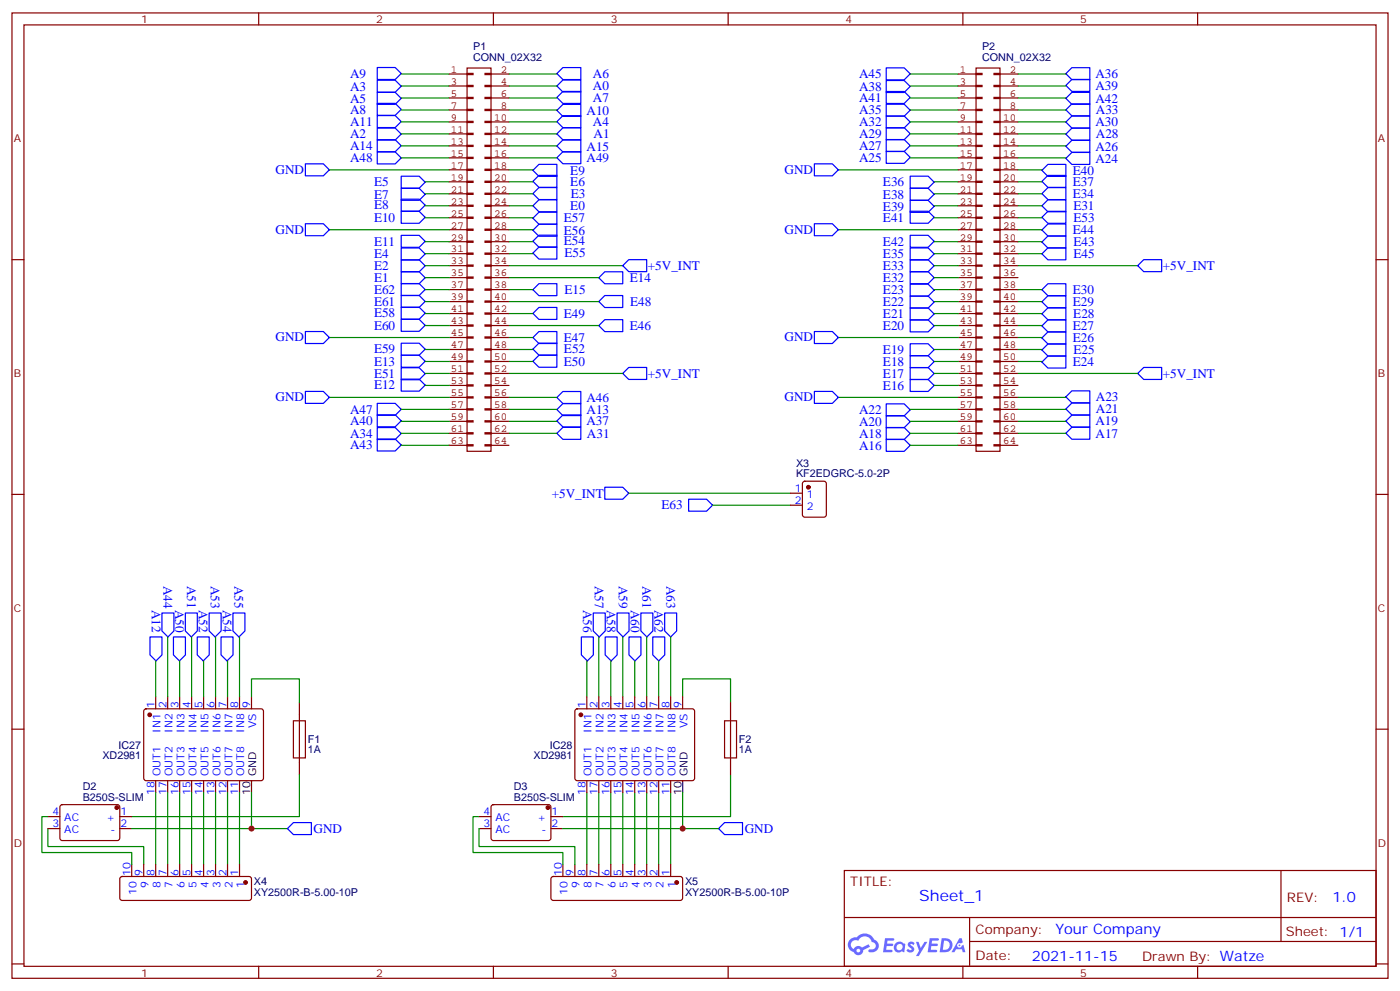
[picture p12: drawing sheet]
<svg xmlns="http://www.w3.org/2000/svg" width="412mm" height="292mm" viewBox="0 0 412 292" stroke-linecap="round" stroke-linejoin="round" font-family="sans-serif">
<g fill="none" stroke="#870000" stroke-width=".35">
<path d="M3.5 3.8h405.4v284.3h-405.4zM7.1 7.3h398.2v277.3h-398.2zM76.2 3.8v3.5M145.3 3.8v3.5M214.5 3.8v3.5M283.6 3.8v3.5M352.8 3.8v3.5M3.5 76.5h3.6M405.3 76.5h3.6M3.5 145.6h3.6M405.3 145.6h3.6M3.5 214.8h3.6"/>
<path d="M405.3 214.8h3.6M248.7 256.4h156.6v28.2h-156.6zM377.3 256.4v20.9M248.7 270.2h156.5M285.6 277.3h119.6M285.6 270.2v14.2M3.5 283.9h3.6M76.2 284.6v3.5M145.3 284.6v3.5M214.5 284.6v3.5M283.6 284.6v3.5M352.8 284.6v3.5"/>
<path d="M405.3 283.9h3.6"/>
</g>
<g fill="#5487ff">
<path d="M267.7 277.6a1.22 1.22 0 0 1 1.7 .2l-.4 .6a.47 .47 0 0 0-.3-.4 .47 .47 0 0 0-.5 .2l.1 .2a1.14 1.14 0 0 1 .8 1.8 1.14 1.14 0 0 1-1.9 0l-.2-.2 .5-.6 .7 .5a.29 .29 0 0 0 .3-.3 .29 .29 0 0 0-.2-.3 1.04 1.04 0 0 1-.6-1.7z"/>
<path d="M260.7 276.3h2.4l.3 .2-.2 .5-1.8 .1-.1 .8h1.5l.3 .4-.3 .4h-1.6l-.2 1.1h1.7l.2 .3-.2 .3-2.6 .1z"/>
<path d="M273.8 276.3h2.4l.3 .2-.1 .5-1.8 .1-.2 .8h1.6l.3 .4-.4 .4h-1.6l-.1 1.1h1.7l.2 .3-.2 .3-2.6 .1z"/>
<path d="M282.6 276.3h.7l.3 1.3-.6 .3a.69 .69 0 0 0-1 .3 .69 .69 0 0 0 .4 .9 .69 .69 0 0 0 .9-.6l.5-.2 .6 2.2h-.8l-.2-.9h-1.8l-.5 .9h-.8z"/>
<path d="M269.8 277.4h.8l.6 1.8 1.1-1.8h.9l-2.6 4.2h-.8l.9-1.5z"/>
<path d="M277.4 276.3l-.6 4.2h1.3a2.11 2.11 0 0 0 2.5-2.1 2.11 2.11 0 0 0-2.5-2.1zM278.1 277.1a1.39 1.39 0 0 1 1.7 1.4 1.39 1.39 0 0 1-1.8 1.3h-.3z"/>
<path d="M263.7 277.9a1.54 1.54 0 0 0-.1 2.2 1.54 1.54 0 0 0 2.2 .1l.6 .3 .3-2.3-.2-.3h-.4a1.49 1.49 0 0 0-2.4 0zM264 278.9a.94 .94 0 0 1 1.8 0 .94 .94 0 0 1-1.8 0z"/>
<path d="M250.4 276.7a2.18 2.18 0 0 0 1.1 3.7 1.44 1.44 0 0 0 1.6 .9 1.44 1.44 0 0 0 1.2-1.4l2-1.1-.5-.7-1.9 1a1.47 1.47 0 0 0-2.4 .4 1.39 1.39 0 0 1-.7-1.9 1.39 1.39 0 0 1 2-.5 2.12 2.12 0 0 1 2.2-1.3 2.12 2.12 0 0 1 1.9 1.7 1.14 1.14 0 0 1 1.1 1.4 1.14 1.14 0 0 1-1.7 .7 .43 .43 0 0 0-.5 .4 .43 .43 0 0 0 .4 .5 1.98 1.98 0 0 0 2.5-1.2 1.98 1.98 0 0 0-1.2-2.6 3.1 3.1 0 0 0-5.3-.6l-.9 .1zM252.3 280a.55 .55 0 0 1 1.1 0 .55 .55 0 0 1-1.1 0z"/>
<circle cx="282.6" cy="278.4" r=".26"/>
</g>
<g fill="none" stroke="#850000" stroke-width=".35">
<path d="M132.3 21.8h5.3M132.3 25.3h5.3M132.3 28.9h5.3M132.3 32.4h5.3M132.3 35.9h5.3M132.3 39.4h5.3M137.6 39.3h1.7v.3h-1.7zM137.6 35.7h1.7v.4h-1.7zM137.6 32.2h1.7v.4h-1.7zM137.6 28.7h1.7v.3h-1.7zM137.6 25.2h1.7v.3h-1.7zM137.6 21.6h1.7v.4h-1.7z"/>
<path d="M137.6 20h7v112.9h-7zM142.9 39.3h1.7v.3h-1.7zM142.9 35.7h1.7v.4h-1.7zM142.9 32.2h1.7v.4h-1.7zM142.9 28.7h1.7v.3h-1.7zM142.9 25.2h1.7v.3h-1.7zM142.9 21.6h1.7v.4h-1.7zM144.6 21.8h5.3M144.6 25.3h5.3M144.6 28.9h5.3M144.6 32.4h5.3M144.6 35.9h5.3"/>
<path d="M144.6 39.4h5.3M282.2 21.8h5.3M282.2 25.3h5.3M282.2 28.9h5.3M282.2 32.4h5.3M282.2 35.9h5.3M282.2 39.4h5.3M287.5 39.3h1.8v.3h-1.8zM287.5 35.7h1.8v.4h-1.8zM287.5 32.2h1.8v.4h-1.8zM287.5 28.7h1.8v.3h-1.8zM287.5 25.2h1.8v.3h-1.8z"/>
<path d="M287.5 21.6h1.8v.4h-1.8zM287.5 20h7.1v112.9h-7.1zM292.8 39.3h1.8v.3h-1.8zM292.8 35.7h1.8v.4h-1.8zM292.8 32.2h1.8v.4h-1.8zM292.8 28.7h1.8v.3h-1.8zM292.8 25.2h1.8v.3h-1.8zM292.8 21.6h1.8v.4h-1.8zM294.6 21.8h5.3M294.6 25.3h5.3M294.6 28.9h5.3M294.6 32.4h5.3"/>
<path d="M294.6 35.9h5.3M294.6 39.4h5.3M132.3 53.6h5.3M132.3 57.1h5.3M132.3 43h5.3M132.3 46.5h5.3M132.3 50h5.3M137.6 56.9h1.7v.4h-1.7zM137.6 53.4h1.7v.3h-1.7zM137.6 49.8h1.7v.4h-1.7zM137.6 46.3h1.7v.4h-1.7zM137.6 42.8h1.7v.3h-1.7z"/>
<path d="M142.9 56.9h1.7v.4h-1.7zM142.9 53.4h1.7v.3h-1.7zM142.9 49.8h1.7v.4h-1.7zM142.9 46.3h1.7v.4h-1.7zM142.9 42.8h1.7v.3h-1.7zM144.6 53.6h5.3M144.6 57.1h5.3M144.6 43h5.3M144.6 46.5h5.3M144.6 50h5.3M282.2 53.6h5.3M282.2 57.1h5.3"/>
<path d="M282.2 43h5.3M282.2 46.5h5.3M282.2 50h5.3M287.5 56.9h1.8v.4h-1.8zM287.5 53.4h1.8v.3h-1.8zM287.5 49.8h1.8v.4h-1.8zM287.5 46.3h1.8v.4h-1.8zM287.5 42.8h1.8v.3h-1.8zM292.8 56.9h1.8v.4h-1.8zM292.8 53.4h1.8v.3h-1.8zM292.8 49.8h1.8v.4h-1.8zM292.8 46.3h1.8v.4h-1.8z"/>
<path d="M292.8 42.8h1.8v.3h-1.8zM294.6 53.6h5.3M294.6 57.1h5.3M294.6 43h5.3M294.6 46.5h5.3M294.6 50h5.3M132.3 71.2h5.3M132.3 74.7h5.3M132.3 60.6h5.3M132.3 78.2h5.3M132.3 64.1h5.3M132.3 67.7h5.3"/>
<path d="M137.6 78.1h1.7v.3h-1.7zM137.6 74.5h1.7v.4h-1.7zM137.6 71h1.7v.4h-1.7zM137.6 67.5h1.7v.3h-1.7zM137.6 64h1.7v.3h-1.7zM137.6 60.4h1.7v.4h-1.7zM142.9 78.1h1.7v.3h-1.7zM142.9 74.5h1.7v.4h-1.7zM142.9 71h1.7v.4h-1.7zM142.9 67.5h1.7v.3h-1.7zM142.9 64h1.7v.3h-1.7zM142.9 60.4h1.7v.4h-1.7z"/>
<path d="M144.6 71.2h5.3M144.6 74.7h5.3M144.6 60.6h5.3M144.6 78.2h5.3M144.6 64.1h5.3M144.6 67.7h5.3M282.2 71.2h5.3M282.2 74.7h5.3M282.2 60.6h5.3M282.2 78.2h5.3M282.2 64.1h5.3M282.2 67.7h5.3"/>
<path d="M287.5 78.1h1.8v.3h-1.8zM287.5 74.5h1.8v.4h-1.8zM287.5 71h1.8v.4h-1.8zM287.5 67.5h1.8v.3h-1.8zM287.5 64h1.8v.3h-1.8zM287.5 60.4h1.8v.4h-1.8zM292.8 78.1h1.8v.3h-1.8zM292.8 74.5h1.8v.4h-1.8zM292.8 71h1.8v.4h-1.8zM292.8 67.5h1.8v.3h-1.8zM292.8 64h1.8v.3h-1.8zM292.8 60.4h1.8v.4h-1.8z"/>
<path d="M294.6 71.2h5.3M294.6 74.7h5.3M294.6 60.6h5.3M294.6 78.2h5.3M294.6 64.1h5.3M294.6 67.7h5.3M132.3 88.8h5.3M132.3 92.4h5.3M132.3 95.9h5.3M132.3 81.8h5.3M132.3 99.4h5.3M132.3 85.3h5.3"/>
<path d="M137.6 99.2h1.7v.4h-1.7zM137.6 95.7h1.7v.4h-1.7zM137.6 92.2h1.7v.3h-1.7zM137.6 88.7h1.7v.3h-1.7zM137.6 85.1h1.7v.4h-1.7zM137.6 81.6h1.7v.4h-1.7zM142.9 99.2h1.7v.4h-1.7zM142.9 95.7h1.7v.4h-1.7zM142.9 92.2h1.7v.3h-1.7zM142.9 88.7h1.7v.3h-1.7zM142.9 85.1h1.7v.4h-1.7zM142.9 81.6h1.7v.4h-1.7z"/>
<path d="M144.6 88.8h5.3M144.6 92.4h5.3M144.6 95.9h5.3M144.6 81.8h5.3M144.6 99.4h5.3M144.6 85.3h5.3M282.2 88.8h5.3M282.2 92.4h5.3M282.2 95.9h5.3M282.2 81.8h5.3M282.2 99.4h5.3M282.2 85.3h5.3"/>
<path d="M287.5 99.2h1.8v.4h-1.8zM287.5 95.7h1.8v.4h-1.8zM287.5 92.2h1.8v.3h-1.8zM287.5 88.7h1.8v.3h-1.8zM287.5 85.1h1.8v.4h-1.8zM287.5 81.6h1.8v.4h-1.8zM292.8 99.2h1.8v.4h-1.8zM292.8 95.7h1.8v.4h-1.8zM292.8 92.2h1.8v.3h-1.8zM292.8 88.7h1.8v.3h-1.8zM292.8 85.1h1.8v.4h-1.8zM292.8 81.6h1.8v.4h-1.8z"/>
<path d="M294.6 88.8h5.3M294.6 92.4h5.3M294.6 95.9h5.3M294.6 81.8h5.3M294.6 99.4h5.3M294.6 85.3h5.3M132.3 106.5h5.3M132.3 110h5.3M132.3 113.5h5.3M132.3 117.1h5.3M132.3 102.9h5.3M137.6 116.9h1.7v.3h-1.7z"/>
<path d="M137.6 113.3h1.7v.4h-1.7zM137.6 109.8h1.7v.4h-1.7zM137.6 106.3h1.7v.3h-1.7zM137.6 102.8h1.7v.3h-1.7zM142.9 116.9h1.7v.3h-1.7zM142.9 113.3h1.7v.4h-1.7zM142.9 109.8h1.7v.4h-1.7zM142.9 106.3h1.7v.3h-1.7zM142.9 102.8h1.7v.3h-1.7zM144.6 106.5h5.3M144.6 110h5.3M144.6 113.5h5.3"/>
<path d="M144.6 117.1h5.3M144.6 102.9h5.3M282.2 106.5h5.3M282.2 110h5.3M282.2 113.5h5.3M282.2 117.1h5.3M282.2 102.9h5.3M287.5 116.9h1.8v.3h-1.8zM287.5 113.3h1.8v.4h-1.8zM287.5 109.8h1.8v.4h-1.8zM287.5 106.3h1.8v.3h-1.8zM287.5 102.8h1.8v.3h-1.8z"/>
<path d="M292.8 116.9h1.8v.3h-1.8zM292.8 113.3h1.8v.4h-1.8zM292.8 109.8h1.8v.4h-1.8zM292.8 106.3h1.8v.3h-1.8zM292.8 102.8h1.8v.3h-1.8zM294.6 106.5h5.3M294.6 110h5.3M294.6 113.5h5.3M294.6 117.1h5.3M294.6 102.9h5.3M132.3 124.1h5.3M132.3 127.6h5.3"/>
<path d="M132.3 131.2h5.3M132.3 120.6h5.3M137.6 131h1.7v.3h-1.7zM137.6 127.5h1.7v.3h-1.7zM137.6 123.9h1.7v.4h-1.7zM137.6 120.4h1.7v.4h-1.7zM142.9 131h1.7v.3h-1.7zM142.9 127.5h1.7v.3h-1.7zM142.9 123.9h1.7v.4h-1.7zM142.9 120.4h1.7v.4h-1.7zM144.6 124.1h5.3M144.6 127.6h5.3"/>
<path d="M144.6 131.2h5.3M144.6 120.6h5.3M282.2 124.1h5.3M282.2 127.6h5.3M282.2 131.2h5.3M282.2 120.6h5.3M287.5 131h1.8v.3h-1.8zM287.5 127.5h1.8v.3h-1.8zM287.5 123.9h1.8v.4h-1.8zM287.5 120.4h1.8v.4h-1.8zM292.8 131h1.8v.3h-1.8zM292.8 127.5h1.8v.3h-1.8z"/>
<path d="M292.8 123.9h1.8v.4h-1.8zM292.8 120.4h1.8v.4h-1.8zM294.6 124.1h5.3M294.6 127.6h5.3M294.6 131.2h5.3M294.6 120.6h5.3"/>
</g>
<g fill="none" stroke="#00f" stroke-width=".35">
<path d="M111.1 19.9h5.3l1.8 1.7-1.8 1.8h-5.3zM165.8 19.9h5.3v3.5h-5.3l-1.8-1.7zM261.1 20h5.2l1.8 1.8-1.8 1.7h-5.2zM111.1 30.4h5.3l1.8 1.8-1.8 1.8h-5.3zM111.1 34h5.3l1.8 1.8-1.8 1.8h-5.3zM111.1 37.7h5.3l1.8 1.8-1.8 1.8h-5.3zM111.1 23.6h5.3l1.8 1.8-1.8 1.8h-5.3zM111.1 27.2h5.3l1.8 1.8-1.8 1.7h-5.3zM164 39.4l1.8-1.7h5.3v3.5h-5.3zM165.8 30.8h5.3v3.5h-5.3l-1.8-1.8zM165.8 23.6h5.3v3.5h-5.3l-1.8-1.8zM165.8 34.1h5.3v3.5h-5.3l-1.8-1.8z"/>
<path d="M165.8 26.9h5.3v3.6h-5.3l-1.8-1.8zM261.1 27h5.2l1.8 1.7-1.8 1.8h-5.2zM261.1 34.2h5.2l1.8 1.7-1.8 1.8h-5.2zM261.1 30.7h5.2l1.8 1.8-1.8 1.7h-5.2zM261.1 23.7h5.2l1.8 1.8-1.8 1.7h-5.2zM261.1 37.6h5.2l1.8 1.8-1.8 1.7h-5.2zM314 29l1.7-1.8h5.3v3.5h-5.3zM314 32.3l1.7-1.7h5.3v3.5h-5.3zM314 21.7l1.7-1.8h5.3v3.6h-5.3zM314 25.2l1.7-1.8h5.3v3.5h-5.3zM314 39.5l1.7-1.7h5.3v3.5h-5.3zM314 35.9l1.7-1.7h5.3v3.5h-5.3z"/>
<path d="M90 48.3h5.2l1.8 1.7-1.8 1.8h-5.2zM111.1 44.7h5.3l1.8 1.8-1.8 1.8h-5.3zM111.1 41.2h5.3l1.8 1.7-1.8 1.8h-5.3zM118.2 58.7h5.3l1.7 1.7-1.7 1.8h-5.3zM118.2 55.5h5.3l1.7 1.7-1.7 1.8h-5.3zM118.2 51.9h5.3l1.7 1.8-1.7 1.7h-5.3zM157 50.2l1.7-1.8h5.3v3.5h-5.3zM157 53.4l1.7-1.7h5.3v3.5h-5.3zM157 57l1.7-1.8h5.3v3.6h-5.3zM164 46.5l1.8-1.8h5.3v3.5h-5.3zM164 43l1.8-1.8h5.3v3.5h-5.3zM239.9 48.3h5.3l1.7 1.7-1.7 1.8h-5.3z"/>
<path d="M261.1 44.6h5.2l1.8 1.8-1.8 1.7h-5.2zM261.1 41.1h5.2l1.8 1.8-1.8 1.7h-5.2zM268.1 59h5.3l1.8 1.8-1.8 1.7h-5.3zM268.1 55.5h5.3l1.8 1.7-1.8 1.8h-5.3zM268.1 51.9h5.3l1.8 1.8-1.8 1.7h-5.3zM306.9 50.2l1.8-1.8h5.3v3.6h-5.3zM306.9 53.4l1.8-1.7h5.3v3.5h-5.3zM306.9 57l1.8-1.7h5.3v3.5h-5.3zM314 46.7l1.7-1.8h5.3v3.5h-5.3zM314 43.1l1.7-1.8h5.3v3.6h-5.3zM90 65.9h5.2l1.8 1.8-1.8 1.7h-5.2zM118.2 62.2h5.3l1.7 1.8-1.7 1.8h-5.3z"/>
<path d="M118.2 69.3h5.3l1.7 1.8-1.7 1.7h-5.3zM118.2 73h5.3l1.7 1.8-1.7 1.8h-5.3zM118.2 76.5h5.3l1.7 1.8-1.7 1.8h-5.3zM157 60.6l1.7-1.8h5.3v3.6h-5.3zM157 64.3l1.7-1.8h5.3v3.5h-5.3zM157 67.8l1.7-1.7h5.3v3.5h-5.3zM157 74.5l1.7-1.7h5.3v3.5h-5.3zM157 71l1.7-1.7h5.3v3.5h-5.3zM183.4 78.2l1.8-1.7h5.3v3.5h-5.3zM239.9 65.9h5.3l1.7 1.8-1.7 1.7h-5.3zM268.1 69.3h5.3l1.8 1.8-1.8 1.7h-5.3zM268.1 62.2h5.3l1.8 1.8-1.8 1.8h-5.3z"/>
<path d="M268.1 73h5.3l1.8 1.8-1.8 1.8h-5.3zM268.1 76.5h5.3l1.8 1.8-1.8 1.7h-5.3zM306.9 60.6l1.8-1.7h5.3v3.5h-5.3zM306.9 74.8l1.8-1.8h5.3v3.5h-5.3zM306.9 67.7l1.8-1.7h5.3v3.5h-5.3zM306.9 71.3l1.8-1.8h5.3v3.5h-5.3zM306.9 64l1.8-1.8h5.3v3.6h-5.3zM335.1 78.2l1.8-1.7h5.3v3.5h-5.3zM90 97.6h5.2l1.8 1.8-1.8 1.8h-5.2zM118.2 80h5.3l1.7 1.8-1.7 1.8h-5.3zM118.2 83.5h5.3l1.7 1.8-1.7 1.7h-5.3zM118.2 87h5.3l1.7 1.8-1.7 1.7h-5.3z"/>
<path d="M118.2 94.1h5.3l1.7 1.7-1.7 1.8h-5.3zM118.2 90.5h5.3l1.7 1.7-1.7 1.8h-5.3zM157 85.3l1.7-1.7h5.3v3.5h-5.3zM157 99.4l1.7-1.7h5.3v3.5h-5.3zM158.7 90.6h5.3v3.5h-5.3l-1.7-1.8zM176.4 81.8l1.8-1.8h5.2v3.6h-5.2zM176.4 95.9l1.8-1.8h5.2v3.6h-5.2zM176.4 88.8l1.8-1.8h5.2v3.6h-5.2zM239.9 97.6h5.3l1.7 1.8-1.7 1.8h-5.3zM268.1 83.7h5.3l1.8 1.8-1.8 1.7h-5.3zM268.1 87.2h5.3l1.8 1.8-1.8 1.7h-5.3zM268.1 90.7h5.3l1.8 1.8-1.8 1.7h-5.3z"/>
<path d="M268.1 94.2h5.3l1.8 1.8-1.8 1.7h-5.3zM268.1 80h5.3l1.8 1.8-1.8 1.7h-5.3zM306.9 85.3l1.8-1.7h5.3v3.5h-5.3zM306.9 88.9l1.8-1.8h5.3v3.5h-5.3zM306.9 92.4l1.8-1.7h5.3v3.5h-5.3zM306.9 96l1.8-1.8h5.3v3.6h-5.3zM306.9 99.5l1.8-1.7h5.3v3.5h-5.3zM90 115.3h5.2l1.8 1.8-1.8 1.7h-5.2zM111.1 118.8h5.3l1.8 1.8-1.8 1.7h-5.3zM118.2 111.7h5.3l1.7 1.7-1.7 1.8h-5.3zM118.2 104.6h5.3l1.7 1.8-1.7 1.8h-5.3zM118.2 101.1h5.3l1.7 1.8-1.7 1.7h-5.3z"/>
<path d="M118.2 108.3h5.3l1.7 1.8-1.7 1.7h-5.3zM157 102.8l1.7-1.7h5.3v3.5h-5.3zM157 106.4l1.7-1.8h5.3v3.6h-5.3zM164 117.1l1.8-1.8h5.3v3.5h-5.3zM183.4 110l1.8-1.8h5.3v3.6h-5.3zM239.9 115.3h5.3l1.7 1.8-1.7 1.7h-5.3zM261.1 119h5.2l1.8 1.7-1.8 1.8h-5.2zM268.1 101.3h5.3l1.8 1.7-1.8 1.8h-5.3zM268.1 104.8h5.3l1.8 1.7-1.8 1.8h-5.3zM268.1 108.3h5.3l1.8 1.7-1.8 1.8h-5.3zM268.1 111.8h5.3l1.8 1.7-1.8 1.8h-5.3zM306.9 103.1l1.8-1.8h5.3v3.5h-5.3z"/>
<path d="M306.9 106.6l1.8-1.7h5.3v3.5h-5.3zM314 116.9l1.7-1.8h5.3v3.6h-5.3zM335.1 110l1.8-1.8h5.3v3.6h-5.3zM111.1 122.2h5.3l1.8 1.7-1.8 1.8h-5.3zM111.1 129.3h5.3l1.8 1.8-1.8 1.7h-5.3zM111.1 125.9h5.3l1.8 1.8-1.8 1.8h-5.3zM164 124l1.8-1.8h5.3v3.5h-5.3zM164 127.6l1.8-1.7h5.3v3.5h-5.3zM164 120.6l1.8-1.7h5.3v3.5h-5.3zM261.1 122.4h5.2l1.8 1.8-1.8 1.8h-5.2zM261.1 125.9h5.2l1.8 1.8-1.8 1.7h-5.2zM261.1 129.4h5.2l1.8 1.8-1.8 1.7h-5.2z"/>
<path d="M314 120.5l1.7-1.8h5.3v3.5h-5.3zM314 124l1.7-1.7h5.3v3.5h-5.3zM314 127.6l1.7-1.8h5.3v3.6h-5.3zM178.2 143.5h5.2l1.8 1.8-1.8 1.7h-5.2zM202.8 147h5.3l1.8 1.8-1.8 1.8h-5.3zM44.2 187.6h3.5v5.3l-1.8 1.8-1.7-1.8zM47.7 180.6h3.5v5.2l-1.7 1.8-1.8-1.8zM51.1 187.6h3.5v5.3l-1.7 1.8-1.8-1.8zM54.6 180.6h3.5v5.2l-1.7 1.8-1.8-1.8zM58.1 187.6h3.5v5.3l-1.7 1.8-1.8-1.8zM61.6 180.6h3.5v5.2l-1.7 1.8-1.8-1.8zM65.1 187.6h3.5v5.3l-1.7 1.8-1.8-1.8z"/>
<path d="M68.6 180.6h3.5v5.2l-1.7 1.8-1.8-1.8zM171.3 187.6h3.5v5.3l-1.8 1.8-1.7-1.8zM174.8 180.6h3.5v5.2l-1.8 1.8-1.7-1.8zM178.3 187.6h3.5v5.3l-1.8 1.8-1.7-1.8zM181.8 180.6h3.5v5.2l-1.8 1.8-1.7-1.8zM185.3 187.6h3.5v5.3l-1.8 1.8-1.7-1.8zM188.8 180.6h3.5v5.2l-1.8 1.8-1.7-1.8zM192.3 187.6h3.5v5.3l-1.8 1.8-1.7-1.8zM195.8 180.6h3.5v5.2l-1.7 1.8-1.8-1.8zM84.7 244.1l1.7-1.8h5.3v3.5h-5.3zM211.7 244.1l1.7-1.8h5.3v3.5h-5.3z"/>
</g>
<g fill="none" stroke="#008700" stroke-width=".35">
<path d="M118.2 25.3h14.1M118.2 39.4h14.1M118.2 35.9h14.1M118.2 28.9h14.1M118.2 21.8h14.1M118.2 32.4h14.1M149.9 25.3h14.1M149.9 39.4h14.1M149.9 35.9h14.1M149.9 28.9h14.1M149.9 21.8h14.1M149.9 32.4h14.1"/>
<path d="M268.1 25.3h14.1M268.1 39.4h14.1M268.1 35.9h14.1M268.1 28.9h14.1M268.1 21.8h14.1M268.1 32.4h14.1M299.9 25.3h14.1M299.9 39.4h14.1M299.9 35.9h14.1M299.9 28.9h14.1M299.9 21.8h14.1M299.9 32.4h14.1"/>
<path d="M97 50h35.3M118.2 43h14.1M118.2 46.5h14.1M125.2 53.6h7.1M125.2 57.1h7.1M149.9 50h7.1M149.9 43h14.1M149.9 46.5h14.1M149.9 53.6h7.1M149.9 57.1h7.1M246.9 50h35.3M268.1 43h14.1"/>
<path d="M268.1 46.5h14.1M275.2 53.6h7M275.2 57.1h7M299.9 50h7M299.9 43h14.1M299.9 46.5h14.1M299.9 53.6h7M299.9 57.1h7M97 67.7h35.3M125.2 78.2h7.1M125.2 60.6h7.1M125.2 64.1h7.1"/>
<path d="M125.2 71.2h7.1M125.2 74.7h7.1M149.9 78.2h33.5M149.9 67.7h7.1M149.9 60.6h7.1M149.9 64.1h7.1M149.9 71.2h7.1M149.9 74.7h7.1M246.9 67.7h35.3M275.2 78.2h7M275.2 60.6h7M275.2 64.1h7"/>
<path d="M275.2 71.2h7M275.2 74.7h7M299.9 78.2h35.2M299.9 67.7h7M299.9 60.6h7M299.9 64.1h7M299.9 71.2h7M299.9 74.7h7M97 99.4h35.3M125.2 81.8h7.1M125.2 85.3h7.1M125.2 88.8h7.1"/>
<path d="M125.2 92.4h7.1M125.2 95.9h7.1M149.9 99.4h7.1M149.9 81.8h26.5M149.9 85.3h7.1M149.9 88.8h26.5M149.9 92.4h7.1M149.9 95.9h26.5M246.9 99.4h35.3M275.2 81.8h7M275.2 85.3h7M275.2 88.8h7"/>
<path d="M275.2 92.4h7M275.2 95.9h7M299.9 99.4h7M299.9 85.3h7M299.9 88.8h7M299.9 92.4h7M299.9 95.9h7M97 117.1h35.3M125.2 110h7.1M125.2 106.5h7.1M125.2 113.5h7.1M125.2 102.9h7.1"/>
<path d="M149.9 117.1h14.1M149.9 110h33.5M149.9 106.5h7.1M149.9 102.9h7.1M246.9 117.1h35.3M275.2 110h7M275.2 106.5h7M275.2 113.5h7M275.2 102.9h7M299.9 117.1h14.1M299.9 110h35.2M299.9 106.5h7"/>
<path d="M299.9 102.9h7M118.2 120.6h14.1M118.2 131.2h14.1M118.2 127.6h14.1M118.2 124.1h14.1M149.9 120.6h14.1M149.9 127.6h14.1M149.9 124.1h14.1M268.1 120.6h14.1M268.1 131.2h14.1M268.1 127.6h14.1M268.1 124.1h14.1"/>
<path d="M299.9 120.6h14.1M299.9 127.6h14.1M299.9 124.1h14.1M185.2 145.3h47.6M209.9 148.8h22.9M45.9 194.7v10.5M49.4 187.6v17.6M52.9 194.7v10.5M56.4 187.6v17.6M60 194.7v10.5M63.5 187.6v17.6M67 194.7v10.5"/>
<path d="M70.6 187.6v17.6M172.9 194.7v10.5M176.4 187.6v17.6M179.9 194.7v10.5M183.4 187.6v17.6M187 194.7v10.5M190.5 187.6v17.6M194 194.7v10.5M197.6 187.6v17.6M74.1 205.2v-5.2h14.1v7M201.1 205.2v-5.2h14.1v7M45.9 233.5v21.1"/>
<path d="M49.4 233.5v21.1M52.9 233.5v21.1M56.4 233.5v21.1M60 233.5v21.1M63.5 233.5v21.1M67 233.5v21.1M70.6 233.5v21.1M74.1 233.5v10.6h10.6M88.2 228.2v12.3h-49.4M172.9 233.5v21.1M176.4 233.5v21.1M179.9 233.5v21.1"/>
<path d="M183.4 233.5v21.1M187 233.5v21.1M190.5 233.5v21.1M194 233.5v21.1M197.6 233.5v21.1M201.1 233.5v10.6h10.6M215.2 228.2v12.3h-49.4M14.1 244.1v5.2h28.2v5.3M14.1 240.5h-1.8v10.6h26.5v3.5M38.8 244.1h35.3M141.1 240.5h-1.8v10.6h26.5v3.5M141.1 244.1v5.2h28.2v5.3"/>
<path d="M165.8 244.1h35.3"/>
</g>
<g fill="none" stroke="#870000" stroke-width=".35">
<path d="M232.8 145.3h3.6M232.8 148.8h3.6M236.6 142l.5-.3h5.6l.7 .5v9.4l-.4 .7h-5.9l-.7-.4v-9.4zM42.6 209l.4-.2h34.2l.4 .7-.1 20-.6 .4h-34.1l-.5-.7v-19.7zM45.9 205.2v3.6M49.4 205.2v3.6M52.9 205.2v3.6M56.4 205.2v3.6M60 205.2v3.6M63.5 205.2v3.6M67 205.2v3.6M70.6 205.2v3.6"/>
<path d="M74.1 205.2v3.6M86.4 212.3h3.6v10.9h-3.6zM88.2 207v21.2M169.6 209l.4-.2h34.2l.4 .7-.1 20-.6 .4h-34.1l-.5-.7v-19.7zM172.9 205.2v3.6M176.4 205.2v3.6M179.9 205.2v3.6M183.4 205.2v3.6M187 205.2v3.6M190.5 205.2v3.6M194 205.2v3.6M197.6 205.2v3.6"/>
<path d="M201.1 205.2v3.6M213.4 212.3h3.6v10.9h-3.6zM215.2 207v21.2M17.9 237.2l.4-.2 16.5 .1 .5 .6-.1 9.4-.6 .5-16.5-.1-.5-.6v-9.2zM45.9 229.9v3.6M49.4 229.9v3.6M52.9 229.9v3.6M56.4 229.9v3.6M60 229.9v3.6M63.5 229.9v3.6M67 229.9v3.6M70.6 229.9v3.6"/>
<path d="M144.9 237.2l.4-.2 16.5 .1 .5 .6-.1 9.4-.6 .5-16.5-.1-.5-.6v-9.2zM172.9 229.9v3.6M176.4 229.9v3.6M179.9 229.9v3.6M183.4 229.9v3.6M187 229.9v3.6M190.5 229.9v3.6M194 229.9v3.6M197.6 229.9v3.6M14.1 240.5h3.5M14.1 244.1h3.5M35.3 240.5h3.5"/>
<path d="M35.3 244.1h3.5M35.5 258.4l.5-.2h37.4l.5 .2 .2 .5v5.6l-.3 .5-.4 .2h-37.4l-.5-.2-.2-.5v-5.6zM38.8 254.6v3.6M42.3 254.6v3.6M45.9 254.6v3.6M49.4 254.6v3.6M52.9 254.6v3.6M56.4 254.6v3.6M60 254.6v3.6M63.5 254.6v3.6M67 254.6v3.6M70.6 254.6v3.6"/>
<path d="M141.1 240.5h3.5M141.1 244.1h3.5M162.3 240.5h3.5M162.3 244.1h3.5M162.5 258.4l.5-.2h37.4l.5 .2 .2 .5v5.6l-.3 .5-.4 .2h-37.4l-.5-.2-.2-.5v-5.6zM165.8 254.6v3.6M169.3 254.6v3.6M172.9 254.6v3.6M176.4 254.6v3.6M179.9 254.6v3.6M183.4 254.6v3.6M187 254.6v3.6"/>
<path d="M190.5 254.6v3.6M194 254.6v3.6M197.6 254.6v3.6"/>
</g>
<path d="M74.1 229.9v3.6M201.1 229.9v3.6" fill="none" stroke="#000" stroke-width=".35"/>
<g fill="#870000" stroke="#870000" stroke-width=".35">
<circle cx="44.1" cy="210.5" r=".53"/>
<circle cx="171.1" cy="210.5" r=".53"/>
<circle cx="238.1" cy="143.5" r=".53"/>
<circle cx="72.3" cy="259.9" r=".53"/>
<circle cx="199.3" cy="259.9" r=".53"/>
<circle cx="34.4" cy="237.9" r=".53"/>
<circle cx="161.4" cy="237.9" r=".53"/>
</g>
<g fill="#c00">
<circle cx="74.1" cy="244.1" r=".88"/>
<circle cx="201.1" cy="244.1" r=".88"/>
</g>
<text font-size="4.6" fill="#00f" x="270.8" y="265.4">Sheet_1</text>
<g font-size="4.2" fill="#00f">
<text x="392.5" y="265.7">1.0</text>
<text x="310.9" y="275.2">Your Company</text>
<text x="304" y="283">2021-11-15</text>
</g>
<g font-size="3.9" fill="#00f">
<text x="103.1" y="22.9">A9</text>
<text x="174.6" y="23">A6</text>
<text x="253.1" y="23">A45</text>
<text x="322.7" y="23">A36</text>
<text x="103.1" y="26.7">A3</text>
<text x="174.6" y="26.5">A0</text>
<text x="253" y="30">A41</text>
<text x="253" y="26.7">A38</text>
<text x="322.7" y="26.4">A39</text>
<text x="103.1" y="33.5">A8</text>
<text x="103.1" y="30.2">A5</text>
<text x="172.8" y="33.9">A10</text>
<text x="174.6" y="30">A7</text>
<text x="253" y="33.7">A35</text>
<text x="322.7" y="30.2">A42</text>
<text x="322.8" y="33.6">A33</text>
<text x="103.1" y="40.7">A2</text>
<text x="103.1" y="37.1">A11</text>
<text x="174.6" y="37.2">A4</text>
<text x="174.9" y="40.6">A1</text>
<text x="253" y="37.2">A32</text>
<text x="253" y="40.6">A29</text>
<text x="322.7" y="37.2">A30</text>
<text x="322.8" y="40.8">A28</text>
<text x="103.1" y="47.8">A48</text>
<text x="103.1" y="44.2">A14</text>
<text x="172.8" y="47.7">A49</text>
<text x="172.8" y="44.3">A15</text>
<text x="253" y="44.1">A27</text>
<text x="253" y="47.6">A25</text>
<text x="322.7" y="44.4">A26</text>
<text x="81.2" y="51.2">GND</text>
<text x="168" y="51.4">E9</text>
<text x="231.1" y="51.2">GND</text>
<text x="316" y="51.4">E40</text>
<text x="322.7" y="48">A24</text>
<text x="110.2" y="58.5">E7</text>
<text x="110.2" y="54.9">E5</text>
<text x="168" y="54.7">E6</text>
<text x="168.1" y="58.3">E3</text>
<text x="260.1" y="54.9">E36</text>
<text x="260.1" y="58.5">E38</text>
<text x="316" y="54.7">E37</text>
<text x="316" y="58.3">E34</text>
<text x="110.2" y="61.7">E8</text>
<text x="110.2" y="65.3">E10</text>
<text x="166.1" y="65.5">E57</text>
<text x="168" y="61.8">E0</text>
<text x="260.1" y="65.3">E41</text>
<text x="260.1" y="62">E39</text>
<text x="316.2" y="61.9">E31</text>
<text x="316.2" y="65.3">E53</text>
<text x="81.2" y="68.8">GND</text>
<text x="166.1" y="69.1">E56</text>
<text x="231.1" y="68.8">GND</text>
<text x="316" y="69">E44</text>
<text x="110.2" y="72.3">E11</text>
<text x="110.2" y="76.1">E4</text>
<text x="166.1" y="72.3">E54</text>
<text x="166.2" y="75.8">E55</text>
<text x="260.1" y="72.3">E42</text>
<text x="260.1" y="76.1">E35</text>
<text x="316.2" y="76">E45</text>
<text x="316.2" y="72.5">E43</text>
<text x="110.2" y="79.5">E2</text>
<text x="110.2" y="83.1">E1</text>
<text x="185.5" y="83.1">E14</text>
<text x="190.8" y="79.6">+5V_INT</text>
<text x="260.1" y="79.5">E33</text>
<text x="260.1" y="83">E32</text>
<text x="342.5" y="79.6">+5V_INT</text>
<text x="110.2" y="86.5">E62</text>
<text x="166.3" y="86.6">E15</text>
<text x="260.1" y="86.7">E23</text>
<text x="316" y="86.6">E30</text>
<text x="110.2" y="90">E61</text>
<text x="110.2" y="93.5">E58</text>
<text x="166.1" y="93.6">E49</text>
<text x="185.7" y="90.1">E48</text>
<text x="260.1" y="90.2">E22</text>
<text x="260.1" y="93.7">E21</text>
<text x="316" y="90.1">E29</text>
<text x="316.2" y="93.7">E28</text>
<text x="81.2" y="100.6">GND</text>
<text x="110.2" y="97.1">E60</text>
<text x="166.1" y="100.7">E47</text>
<text x="185.5" y="97.2">E46</text>
<text x="231.1" y="100.6">GND</text>
<text x="260.1" y="97.2">E20</text>
<text x="316" y="97.2">E27</text>
<text x="316" y="100.8">E26</text>
<text x="110.2" y="104.1">E59</text>
<text x="110.2" y="107.7">E13</text>
<text x="166.1" y="107.7">E50</text>
<text x="166.1" y="104.1">E52</text>
<text x="260.1" y="104.3">E19</text>
<text x="260.1" y="107.8">E18</text>
<text x="316" y="107.9">E24</text>
<text x="316.2" y="104.3">E25</text>
<text x="110.2" y="111.3">E51</text>
<text x="190.8" y="111.4">+5V_INT</text>
<text x="260.1" y="111.3">E17</text>
<text x="342.5" y="111.4">+5V_INT</text>
<text x="81.2" y="118.2">GND</text>
<text x="110.2" y="114.7">E12</text>
<text x="172.8" y="118.3">A46</text>
<text x="231.1" y="118.2">GND</text>
<text x="260.1" y="114.8">E16</text>
<text x="322.8" y="118.1">A23</text>
<text x="103.1" y="121.8">A47</text>
<text x="103.1" y="125.2">A40</text>
<text x="172.8" y="125.2">A37</text>
<text x="172.8" y="122">A13</text>
<text x="253" y="122">A22</text>
<text x="253" y="125.5">A20</text>
<text x="322.7" y="125.3">A19</text>
<text x="322.8" y="121.7">A21</text>
<text x="103.1" y="129">A34</text>
<text x="172.9" y="128.9">A31</text>
<text x="253" y="128.9">A18</text>
<text x="322.7" y="129">A17</text>
<text x="103.1" y="132.3">A43</text>
<text x="253" y="132.4">A16</text>
<text x="162.5" y="146.6">+5V_INT</text>
<text x="194.8" y="150.1">E63</text>
<text x="48.2" y="172.5" transform="rotate(90 48.2 172.5)">A44</text>
<text x="55.1" y="172.5" transform="rotate(90 55.1 172.5)">A51</text>
<text x="62.1" y="172.5" transform="rotate(90 62.1 172.5)">A53</text>
<text x="69.1" y="172.5" transform="rotate(90 69.1 172.5)">A55</text>
<text x="175.3" y="172.5" transform="rotate(90 175.3 172.5)">A57</text>
<text x="182.3" y="172.5" transform="rotate(90 182.3 172.5)">A59</text>
<text x="189.3" y="172.5" transform="rotate(90 189.3 172.5)">A61</text>
<text x="196.3" y="172.5" transform="rotate(90 196.3 172.5)">A63</text>
<text x="44.7" y="179.6" transform="rotate(90 44.7 179.6)">A12</text>
<text x="51.6" y="179.6" transform="rotate(90 51.6 179.6)">A50</text>
<text x="58.6" y="179.6" transform="rotate(90 58.6 179.6)">A52</text>
<text x="65.6" y="179.6" transform="rotate(90 65.6 179.6)">A54</text>
<text x="171.8" y="179.6" transform="rotate(90 171.8 179.6)">A56</text>
<text x="178.8" y="179.6" transform="rotate(90 178.8 179.6)">A58</text>
<text x="185.8" y="179.6" transform="rotate(90 185.8 179.6)">A60</text>
<text x="192.8" y="179.6" transform="rotate(90 192.8 179.6)">A62</text>
<text x="92.4" y="245.4">GND</text>
<text x="219.4" y="245.4">GND</text>
</g>
<g font-size="3.9" fill="#800">
<text x="250.5" y="261">TITLE:</text>
<text x="379.1" y="265.7">REV:</text>
<text x="287.4" y="275.2">Company:</text>
<text x="378.7" y="275.8">Sheet: 1/1</text>
<text x="287.4" y="282.9">Date:</text>
<text x="336.4" y="282.9">Drawn By: Watze</text>
</g>
<g font-size="3.2" fill="#800">
<text x="41.6" y="6.8">1</text>
<text x="110.8" y="6.8">2</text>
<text x="179.9" y="6.8">3</text>
<text x="249.1" y="6.8">4</text>
<text x="318.2" y="6.8">5</text>
<text x="4.1" y="41.9">A</text>
<text x="405.9" y="41.9">A</text>
<text x="4.1" y="111.1">B</text>
<text x="405.9" y="111.1">B</text>
<text x="4.1" y="180.2">C</text>
<text x="405.9" y="180.2">C</text>
<text x="4.1" y="249.3">D</text>
<text x="405.9" y="249.3">D</text>
<text x="41.6" y="287.6">1</text>
<text x="110.8" y="287.6">2</text>
<text x="179.9" y="287.6">3</text>
<text x="249.1" y="287.6">4</text>
<text x="318.2" y="287.6">5</text>
</g>
<g font-size="3.2" fill="#000080">
<text x="139.4" y="17.9">CONN_02X32</text>
<text x="139.4" y="14.6">P1</text>
<text x="289.3" y="17.9">CONN_02X32</text>
<text x="289.3" y="14.6">P2</text>
<text x="234.5" y="137.5">X3</text>
<text x="234.5" y="140.6">KF2EDGRC-5.0-2P</text>
<text x="34.9" y="220.5">IC27</text>
<text x="90.7" y="221.9">1A</text>
<text x="90.7" y="218.7">F1</text>
<text x="161.9" y="220.5">IC28</text>
<text x="217.7" y="221.9">1A</text>
<text x="217.7" y="218.7">F2</text>
<text x="30.2" y="223.7">XD2981</text>
<text x="157.2" y="223.7">XD2981</text>
<text x="24.4" y="232.8">D2</text>
<text x="151.4" y="232.8">D3</text>
<text x="24.4" y="235.9">B250S-SLIM</text>
<text x="151.4" y="235.9">B250S-SLIM</text>
<text x="74.8" y="263.9">XY2500R-B-5.00-10P</text>
<text x="74.8" y="260.7">X4</text>
<text x="201.8" y="263.9">XY2500R-B-5.00-10P</text>
<text x="201.8" y="260.7">X5</text>
</g>
<g font-size="3.2" fill="#840000">
<text x="132.8" y="21.4">1</text>
<text x="147.5" y="21.4">2</text>
<text x="282.8" y="21.4">1</text>
<text x="297.4" y="21.4">2</text>
<text x="132.8" y="25">3</text>
<text x="132.8" y="28.5">5</text>
<text x="147.5" y="25">4</text>
<text x="147.5" y="28.5">6</text>
<text x="282.8" y="25">3</text>
<text x="282.8" y="28.5">5</text>
<text x="297.4" y="25">4</text>
<text x="297.4" y="28.5">6</text>
<text x="132.8" y="32">7</text>
<text x="132.8" y="35.6">9</text>
<text x="145.6" y="35.6">10</text>
<text x="147.5" y="32">8</text>
<text x="282.8" y="32">7</text>
<text x="282.8" y="35.6">9</text>
<text x="295.5" y="35.6">10</text>
<text x="297.4" y="32">8</text>
<text x="132.8" y="39.1">11</text>
<text x="145.6" y="39.1">12</text>
<text x="282.8" y="39.1">11</text>
<text x="295.5" y="39.1">12</text>
<text x="132.8" y="42.6">13</text>
<text x="132.8" y="46.1">15</text>
<text x="145.6" y="42.6">14</text>
<text x="145.6" y="46.1">16</text>
<text x="282.8" y="42.6">13</text>
<text x="282.8" y="46.1">15</text>
<text x="295.5" y="42.6">14</text>
<text x="295.5" y="46.1">16</text>
<text x="132.8" y="49.7">17</text>
<text x="132.8" y="53.2">19</text>
<text x="145.6" y="53.2">20</text>
<text x="145.6" y="49.7">18</text>
<text x="282.8" y="49.7">17</text>
<text x="282.8" y="53.2">19</text>
<text x="295.5" y="53.2">20</text>
<text x="295.5" y="49.7">18</text>
<text x="132.8" y="56.7">21</text>
<text x="145.6" y="56.7">22</text>
<text x="282.8" y="56.7">21</text>
<text x="295.5" y="56.7">22</text>
<text x="132.8" y="60.3">23</text>
<text x="132.8" y="63.8">25</text>
<text x="145.6" y="60.3">24</text>
<text x="145.6" y="63.8">26</text>
<text x="282.8" y="60.3">23</text>
<text x="282.8" y="63.8">25</text>
<text x="295.5" y="60.3">24</text>
<text x="295.5" y="63.8">26</text>
<text x="132.8" y="67.3">27</text>
<text x="132.8" y="70.8">29</text>
<text x="145.6" y="70.8">30</text>
<text x="145.6" y="67.3">28</text>
<text x="282.8" y="67.3">27</text>
<text x="282.8" y="70.8">29</text>
<text x="295.5" y="70.8">30</text>
<text x="295.5" y="67.3">28</text>
<text x="132.8" y="74.4">31</text>
<text x="132.8" y="77.9">33</text>
<text x="145.6" y="74.4">32</text>
<text x="145.6" y="77.9">34</text>
<text x="282.8" y="74.4">31</text>
<text x="282.8" y="77.9">33</text>
<text x="295.5" y="74.4">32</text>
<text x="295.5" y="77.9">34</text>
<text x="132.8" y="81.4">35</text>
<text x="145.6" y="81.4">36</text>
<text x="282.8" y="81.4">35</text>
<text x="295.5" y="81.4">36</text>
<text x="132.8" y="84.9">37</text>
<text x="132.8" y="88.5">39</text>
<text x="145.6" y="88.5">40</text>
<text x="145.6" y="84.9">38</text>
<text x="282.8" y="84.9">37</text>
<text x="282.8" y="88.5">39</text>
<text x="295.5" y="88.5">40</text>
<text x="295.5" y="84.9">38</text>
<text x="132.8" y="92">41</text>
<text x="132.8" y="95.5">43</text>
<text x="145.6" y="92">42</text>
<text x="145.6" y="95.5">44</text>
<text x="282.8" y="92">41</text>
<text x="282.8" y="95.5">43</text>
<text x="295.5" y="92">42</text>
<text x="295.5" y="95.5">44</text>
<text x="132.8" y="99.1">45</text>
<text x="145.6" y="99.1">46</text>
<text x="282.8" y="99.1">45</text>
<text x="295.5" y="99.1">46</text>
<text x="132.8" y="102.6">47</text>
<text x="132.8" y="106.1">49</text>
<text x="145.6" y="106.1">50</text>
<text x="145.6" y="102.6">48</text>
<text x="282.8" y="102.6">47</text>
<text x="282.8" y="106.1">49</text>
<text x="295.5" y="106.1">50</text>
<text x="295.5" y="102.6">48</text>
<text x="132.8" y="109.6">51</text>
<text x="132.8" y="113.2">53</text>
<text x="145.6" y="109.6">52</text>
<text x="145.6" y="113.2">54</text>
<text x="282.8" y="109.6">51</text>
<text x="282.8" y="113.2">53</text>
<text x="295.5" y="109.6">52</text>
<text x="295.5" y="113.2">54</text>
<text x="132.8" y="116.7">55</text>
<text x="145.6" y="116.7">56</text>
<text x="282.8" y="116.7">55</text>
<text x="295.5" y="116.7">56</text>
<text x="132.8" y="120.2">57</text>
<text x="132.8" y="123.8">59</text>
<text x="145.6" y="123.8">60</text>
<text x="145.6" y="120.2">58</text>
<text x="282.8" y="120.2">57</text>
<text x="282.8" y="123.8">59</text>
<text x="295.5" y="123.8">60</text>
<text x="295.5" y="120.2">58</text>
<text x="132.8" y="127.3">61</text>
<text x="132.8" y="130.8">63</text>
<text x="145.6" y="127.3">62</text>
<text x="145.6" y="130.8">64</text>
<text x="282.8" y="127.3">61</text>
<text x="282.8" y="130.8">63</text>
<text x="295.5" y="127.3">62</text>
<text x="295.5" y="130.8">64</text>
</g>
<g font-size="3.2" fill="#00f">
<text x="234.2" y="144.9">1</text>
<text x="234.2" y="148.4">2</text>
<text x="237.7" y="146.7">1</text>
<text x="237.7" y="150.2">2</text>
<text x="45.5" y="208.6" transform="rotate(-90 45.5 208.6)">1</text>
<text x="49" y="208.6" transform="rotate(-90 49 208.6)">2</text>
<text x="52.6" y="208.6" transform="rotate(-90 52.6 208.6)">3</text>
<text x="56.1" y="208.6" transform="rotate(-90 56.1 208.6)">4</text>
<text x="59.6" y="208.6" transform="rotate(-90 59.6 208.6)">5</text>
<text x="63.1" y="208.6" transform="rotate(-90 63.1 208.6)">6</text>
<text x="66.7" y="208.6" transform="rotate(-90 66.7 208.6)">7</text>
<text x="70.2" y="208.6" transform="rotate(-90 70.2 208.6)">8</text>
<text x="73.7" y="208.6" transform="rotate(-90 73.7 208.6)">9</text>
<text x="172.5" y="208.6" transform="rotate(-90 172.5 208.6)">1</text>
<text x="176" y="208.6" transform="rotate(-90 176 208.6)">2</text>
<text x="179.6" y="208.6" transform="rotate(-90 179.6 208.6)">3</text>
<text x="183.1" y="208.6" transform="rotate(-90 183.1 208.6)">4</text>
<text x="186.6" y="208.6" transform="rotate(-90 186.6 208.6)">5</text>
<text x="190.1" y="208.6" transform="rotate(-90 190.1 208.6)">6</text>
<text x="193.7" y="208.6" transform="rotate(-90 193.7 208.6)">7</text>
<text x="197.2" y="208.6" transform="rotate(-90 197.2 208.6)">8</text>
<text x="200.7" y="208.6" transform="rotate(-90 200.7 208.6)">9</text>
<text x="47.3" y="215.8" transform="rotate(-90 47.3 215.8)">IN1</text>
<text x="50.8" y="215.8" transform="rotate(-90 50.8 215.8)">IN2</text>
<text x="54.3" y="215.8" transform="rotate(-90 54.3 215.8)">IN3</text>
<text x="57.9" y="215.8" transform="rotate(-90 57.9 215.8)">IN4</text>
<text x="61.4" y="215.8" transform="rotate(-90 61.4 215.8)">IN5</text>
<text x="64.9" y="215.8" transform="rotate(-90 64.9 215.8)">IN6</text>
<text x="68.4" y="215.8" transform="rotate(-90 68.4 215.8)">IN7</text>
<text x="72" y="215.8" transform="rotate(-90 72 215.8)">IN8</text>
<text x="75.5" y="214.4" transform="rotate(-90 75.5 214.4)">VS</text>
<text x="174.3" y="215.8" transform="rotate(-90 174.3 215.8)">IN1</text>
<text x="177.8" y="215.8" transform="rotate(-90 177.8 215.8)">IN2</text>
<text x="181.3" y="215.8" transform="rotate(-90 181.3 215.8)">IN3</text>
<text x="184.9" y="215.8" transform="rotate(-90 184.9 215.8)">IN4</text>
<text x="188.4" y="215.8" transform="rotate(-90 188.4 215.8)">IN5</text>
<text x="191.9" y="215.8" transform="rotate(-90 191.9 215.8)">IN6</text>
<text x="195.4" y="215.8" transform="rotate(-90 195.4 215.8)">IN7</text>
<text x="199" y="215.8" transform="rotate(-90 199 215.8)">IN8</text>
<text x="202.5" y="214.4" transform="rotate(-90 202.5 214.4)">VS</text>
<text x="47.3" y="228.6" transform="rotate(-90 47.3 228.6)">OUT1</text>
<text x="50.8" y="228.6" transform="rotate(-90 50.8 228.6)">OUT2</text>
<text x="54.3" y="228.6" transform="rotate(-90 54.3 228.6)">OUT3</text>
<text x="57.9" y="228.6" transform="rotate(-90 57.9 228.6)">OUT4</text>
<text x="61.4" y="228.6" transform="rotate(-90 61.4 228.6)">OUT5</text>
<text x="64.9" y="228.6" transform="rotate(-90 64.9 228.6)">OUT6</text>
<text x="68.4" y="228.6" transform="rotate(-90 68.4 228.6)">OUT7</text>
<text x="72" y="228.6" transform="rotate(-90 72 228.6)">OUT8</text>
<text x="174.3" y="228.6" transform="rotate(-90 174.3 228.6)">OUT1</text>
<text x="177.8" y="228.6" transform="rotate(-90 177.8 228.6)">OUT2</text>
<text x="181.3" y="228.6" transform="rotate(-90 181.3 228.6)">OUT3</text>
<text x="184.9" y="228.6" transform="rotate(-90 184.9 228.6)">OUT4</text>
<text x="188.4" y="228.6" transform="rotate(-90 188.4 228.6)">OUT5</text>
<text x="191.9" y="228.6" transform="rotate(-90 191.9 228.6)">OUT6</text>
<text x="195.4" y="228.6" transform="rotate(-90 195.4 228.6)">OUT7</text>
<text x="199" y="228.6" transform="rotate(-90 199 228.6)">OUT8</text>
<text x="45.5" y="234.1" transform="rotate(-90 45.5 234.1)">18</text>
<text x="49" y="234.1" transform="rotate(-90 49 234.1)">17</text>
<text x="52.6" y="234.1" transform="rotate(-90 52.6 234.1)">16</text>
<text x="56.1" y="234.1" transform="rotate(-90 56.1 234.1)">15</text>
<text x="59.6" y="234.1" transform="rotate(-90 59.6 234.1)">14</text>
<text x="63.1" y="234.1" transform="rotate(-90 63.1 234.1)">13</text>
<text x="66.7" y="234.1" transform="rotate(-90 66.7 234.1)">12</text>
<text x="70.2" y="234.1" transform="rotate(-90 70.2 234.1)">11</text>
<text x="172.5" y="234.1" transform="rotate(-90 172.5 234.1)">18</text>
<text x="176" y="234.1" transform="rotate(-90 176 234.1)">17</text>
<text x="179.6" y="234.1" transform="rotate(-90 179.6 234.1)">16</text>
<text x="183.1" y="234.1" transform="rotate(-90 183.1 234.1)">15</text>
<text x="186.6" y="234.1" transform="rotate(-90 186.6 234.1)">14</text>
<text x="190.1" y="234.1" transform="rotate(-90 190.1 234.1)">13</text>
<text x="193.7" y="234.1" transform="rotate(-90 193.7 234.1)">12</text>
<text x="197.2" y="234.1" transform="rotate(-90 197.2 234.1)">11</text>
<text x="15.4" y="243.7">3</text>
<text x="15.4" y="240.2">4</text>
<text x="18.9" y="245.5">AC</text>
<text x="18.9" y="241.9">AC</text>
<text x="31.4" y="241.9">+</text>
<text x="32.5" y="245.5">-</text>
<text x="35.5" y="240.2">1</text>
<text x="35.5" y="243.7">2</text>
<text x="142.4" y="243.7">3</text>
<text x="142.4" y="240.2">4</text>
<text x="145.9" y="245.5">AC</text>
<text x="145.9" y="241.9">AC</text>
<text x="158.4" y="241.9">+</text>
<text x="159.5" y="245.5">-</text>
<text x="162.5" y="240.2">1</text>
<text x="162.5" y="243.7">2</text>
<text x="38.5" y="258" transform="rotate(-90 38.5 258)">10</text>
<text x="42" y="258" transform="rotate(-90 42 258)">9</text>
<text x="45.5" y="258" transform="rotate(-90 45.5 258)">8</text>
<text x="49" y="258" transform="rotate(-90 49 258)">7</text>
<text x="52.6" y="258" transform="rotate(-90 52.6 258)">6</text>
<text x="56.1" y="258" transform="rotate(-90 56.1 258)">5</text>
<text x="59.6" y="258" transform="rotate(-90 59.6 258)">4</text>
<text x="63.1" y="258" transform="rotate(-90 63.1 258)">3</text>
<text x="66.7" y="258" transform="rotate(-90 66.7 258)">2</text>
<text x="70.2" y="258" transform="rotate(-90 70.2 258)">1</text>
<text x="165.5" y="258" transform="rotate(-90 165.5 258)">10</text>
<text x="169" y="258" transform="rotate(-90 169 258)">9</text>
<text x="172.5" y="258" transform="rotate(-90 172.5 258)">8</text>
<text x="176" y="258" transform="rotate(-90 176 258)">7</text>
<text x="179.6" y="258" transform="rotate(-90 179.6 258)">6</text>
<text x="183.1" y="258" transform="rotate(-90 183.1 258)">5</text>
<text x="186.6" y="258" transform="rotate(-90 186.6 258)">4</text>
<text x="190.1" y="258" transform="rotate(-90 190.1 258)">3</text>
<text x="193.7" y="258" transform="rotate(-90 193.7 258)">2</text>
<text x="197.2" y="258" transform="rotate(-90 197.2 258)">1</text>
<text x="40.2" y="263.5" transform="rotate(-90 40.2 263.5)">10</text>
<text x="43.7" y="261.5" transform="rotate(-90 43.7 261.5)">9</text>
<text x="47.3" y="261.5" transform="rotate(-90 47.3 261.5)">8</text>
<text x="50.8" y="261.5" transform="rotate(-90 50.8 261.5)">7</text>
<text x="54.3" y="261.5" transform="rotate(-90 54.3 261.5)">6</text>
<text x="57.9" y="261.5" transform="rotate(-90 57.9 261.5)">5</text>
<text x="61.4" y="261.5" transform="rotate(-90 61.4 261.5)">4</text>
<text x="64.9" y="261.5" transform="rotate(-90 64.9 261.5)">3</text>
<text x="68.4" y="261.5" transform="rotate(-90 68.4 261.5)">2</text>
<text x="72" y="261.5" transform="rotate(-90 72 261.5)">1</text>
<text x="167.2" y="263.5" transform="rotate(-90 167.2 263.5)">10</text>
<text x="170.7" y="261.5" transform="rotate(-90 170.7 261.5)">9</text>
<text x="174.3" y="261.5" transform="rotate(-90 174.3 261.5)">8</text>
<text x="177.8" y="261.5" transform="rotate(-90 177.8 261.5)">7</text>
<text x="181.3" y="261.5" transform="rotate(-90 181.3 261.5)">6</text>
<text x="184.9" y="261.5" transform="rotate(-90 184.9 261.5)">5</text>
<text x="188.4" y="261.5" transform="rotate(-90 188.4 261.5)">4</text>
<text x="191.9" y="261.5" transform="rotate(-90 191.9 261.5)">3</text>
<text x="195.4" y="261.5" transform="rotate(-90 195.4 261.5)">2</text>
<text x="199" y="261.5" transform="rotate(-90 199 261.5)">1</text>
</g>
<g font-size="3.2">
<text x="75.5" y="228.6" transform="rotate(-90 75.5 228.6)">GND</text>
<text x="202.5" y="228.6" transform="rotate(-90 202.5 228.6)">GND</text>
<text x="73.7" y="234.1" transform="rotate(-90 73.7 234.1)">10</text>
<text x="200.7" y="234.1" transform="rotate(-90 200.7 234.1)">10</text>
</g>
</svg>
